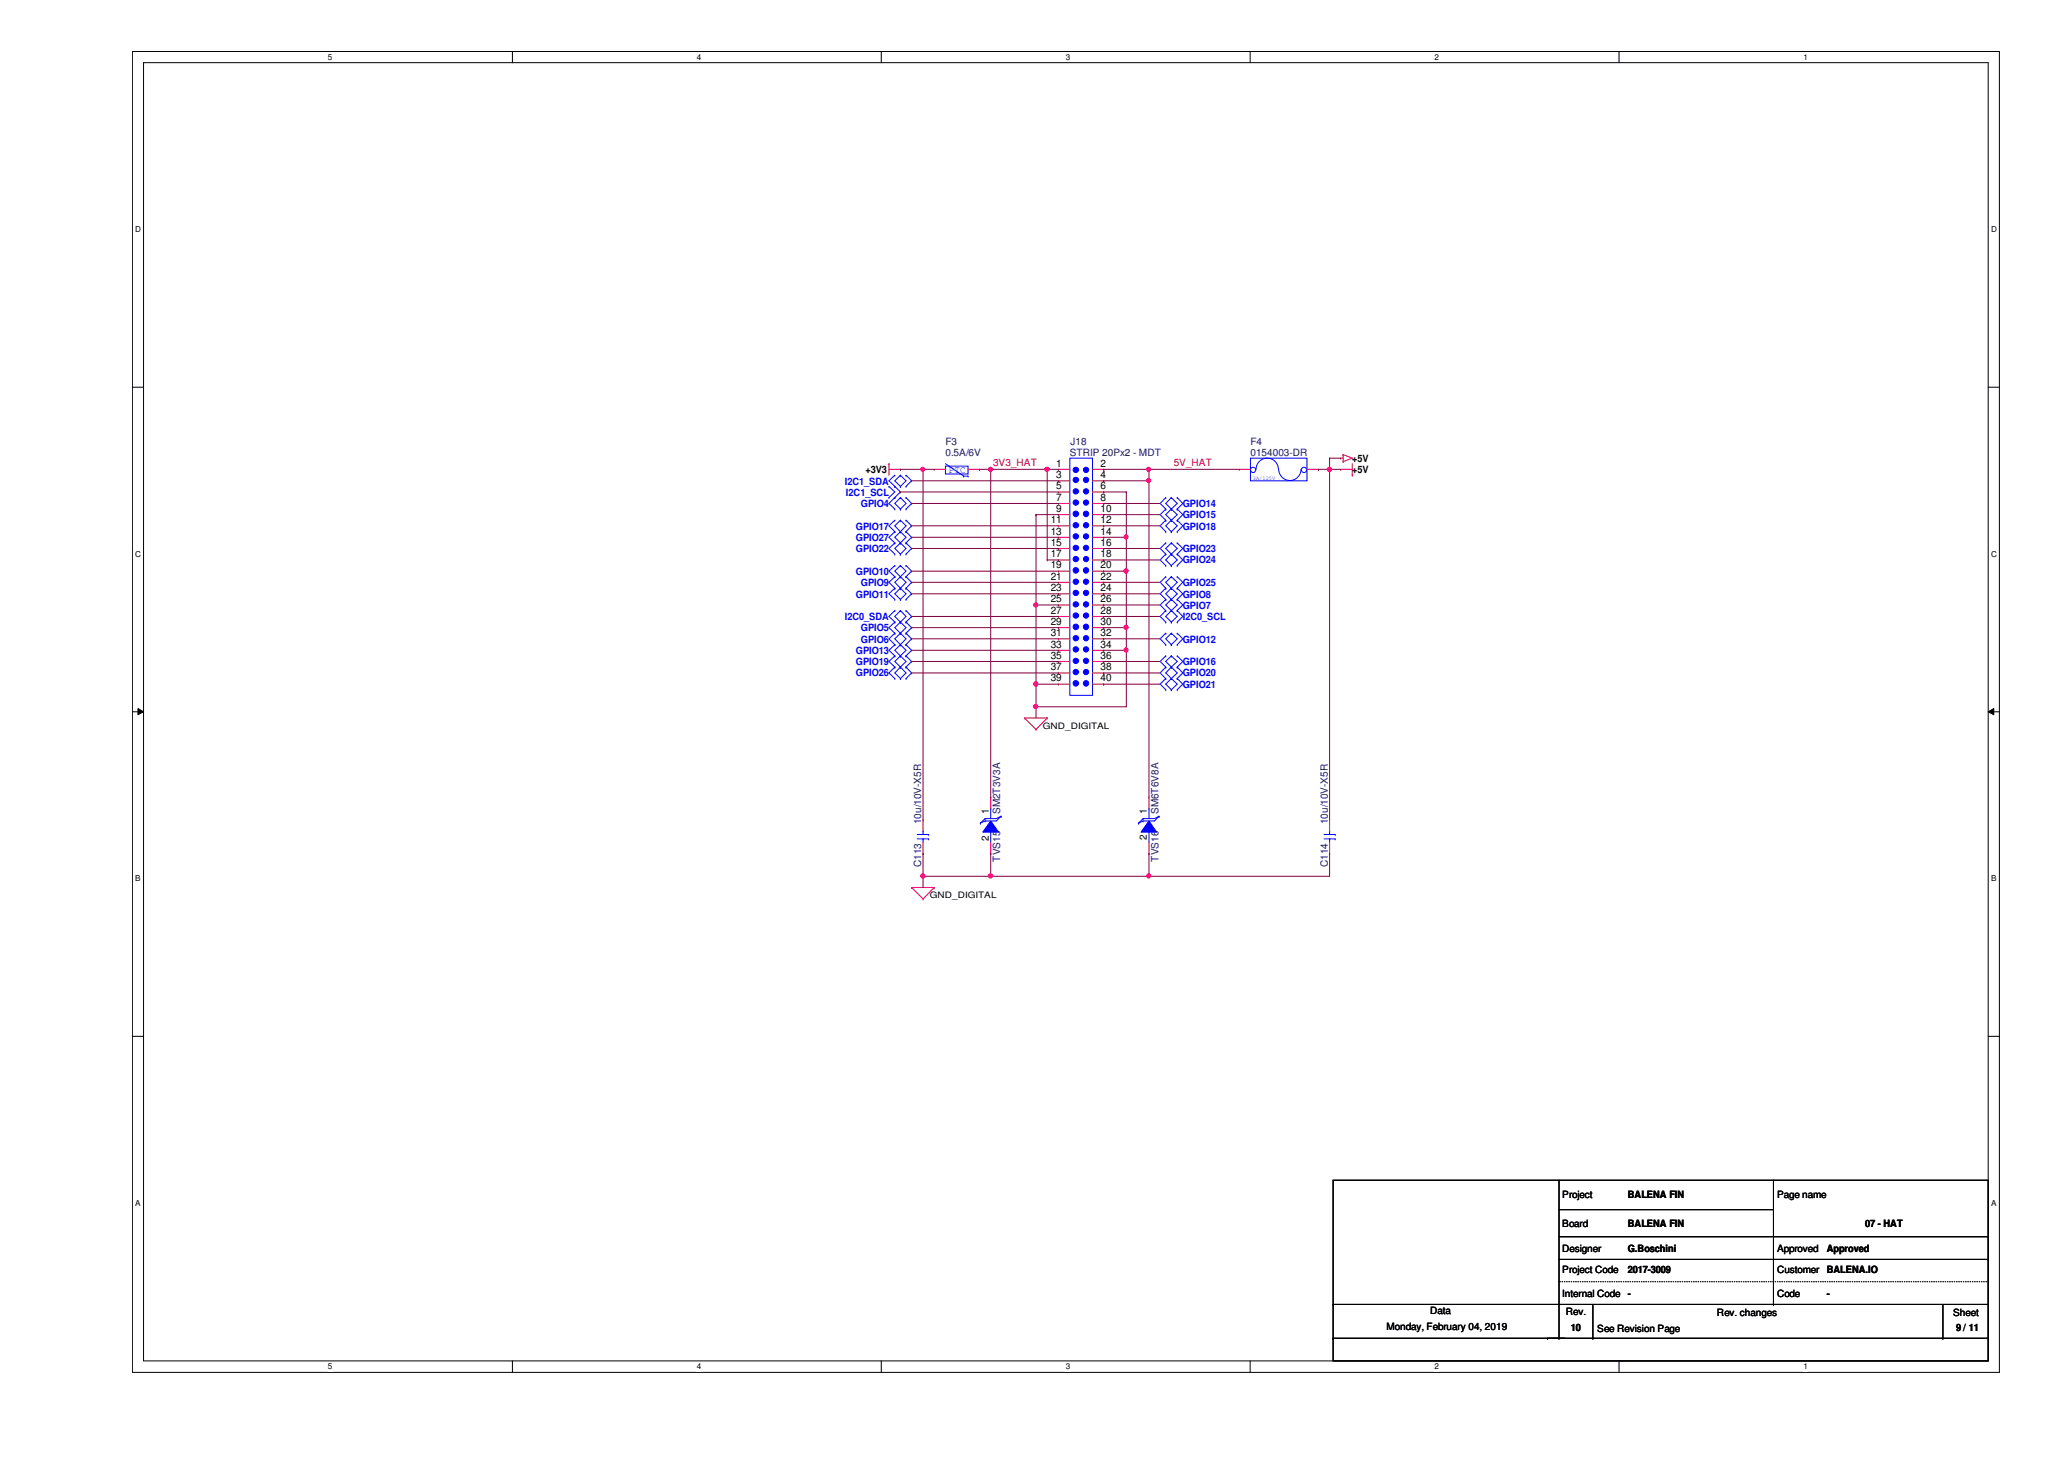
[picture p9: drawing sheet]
<svg xmlns="http://www.w3.org/2000/svg" width="297mm" height="210mm" viewBox="0 0 297 210" stroke-linecap="round" stroke-linejoin="round" font-family="sans-serif">
<path d="M19.1 7.4h268.6v190h-268.6zM20.7 9h265.4v186.8h-265.4z" fill="none" stroke="#000" stroke-width=".14"/>
<g fill="#fff">
<path d="M47.2 7.6h.6v1.3h-.6z"/>
<path d="M47.2 196h.6v1.3h-.6z"/>
</g>
<path d="M73.7 7.4v1.6M73.7 195.8v1.6" fill="none" stroke="#000" stroke-width=".14"/>
<g fill="#fff">
<path d="M100.3 7.6h.6v1.3h-.6z"/>
<path d="M100.3 196h.6v1.3h-.6z"/>
</g>
<path d="M126.8 7.4v1.6M126.8 195.8v1.6" fill="none" stroke="#000" stroke-width=".14"/>
<g fill="#fff">
<path d="M153.4 7.6h.6v1.3h-.6z"/>
<path d="M153.4 196h.6v1.3h-.6z"/>
</g>
<path d="M179.9 7.4v1.6M179.9 195.8v1.6" fill="none" stroke="#000" stroke-width=".14"/>
<g fill="#fff">
<path d="M206.5 7.6h.6v1.3h-.6z"/>
<path d="M206.5 196h.6v1.3h-.6z"/>
</g>
<path d="M233 7.4v1.6M233 195.8v1.6" fill="none" stroke="#000" stroke-width=".14"/>
<g fill="#fff">
<path d="M259.5 7.6h.6v1.3h-.6z"/>
<path d="M259.5 196h.6v1.3h-.6z"/>
<path d="M19.5 32.3h.8v1.4h-.8z"/>
<path d="M286.6 32.3h.8v1.4h-.8z"/>
<path d="M19.5 79h.8v1.3h-.8z"/>
<path d="M286.6 79h.8v1.3h-.8z"/>
</g>
<path d="M19.1 55.7h1.6M286.1 55.7h1.6" fill="none" stroke="#000" stroke-width=".14"/>
<g fill="#fff">
<path d="M19.5 125.7h.7v1.3h-.7z"/>
<path d="M286.6 125.7h.7v1.3h-.7z"/>
</g>
<path d="M19.1 102.4h1.6M19.9 101.9l.8 .5-.8 .4zM286.1 102.4l.8-.5v.9zM286.1 102.4h1.6" fill="none" stroke="#000" stroke-width=".14"/>
<path d="M19.9 101.9l.8 .5-.8 .4zM286.1 102.4l.8-.5v.9z" fill="#000"/>
<g fill="#fff">
<path d="M19.5 172.4h.7v1.3h-.7z"/>
<path d="M286.6 172.4h.7v1.3h-.7z"/>
</g>
<g fill="none" stroke="#000" stroke-width=".14">
<path d="M19.1 149.1h1.6M286.1 149.1h1.6M191.9 169.8h94.2v26h-94.2zM224.4 177.9h61.7M224.4 169.8v22.7M224.4 174h30.8M255.2 174.7h.1M255.2 174h.1M255.2 169.8v17.9M286.1 177.9h.1M191.9 192.5h.1M191.9 187.7h.1"/>
<path d="M191.9 192.5h94.2M191.9 187.7h94.2M222.7 192.5h.1M224.4 192.5h.1M224.4 181.2h61.7M229.2 192.5h.1M229.2 187.7v4.8M255.2 187.7h.1M279.6 192.5h.1M279.6 187.7v4.8M286.1 181.2h.1"/>
</g>
<g fill="none" stroke="#f00" stroke-width=".14">
<path d="M127.9 66.7h.1M127.9 67.5h1.7M127.9 66.7v1.7M129.6 67.5h.1M178.4 67.5h.1M178.4 67.5h1.6M188.1 67.5h1.6M189.7 67.5h.1M193 67.5h.1M193 65.9h.1M193 67.5h1.6M193 65.9h.3"/>
<path d="M193.3 65.4h.1M193.3 66.4h.1M193.3 65.4v1M193.3 65.4l1.3 .5M194.6 68.4h.1M194.6 65.9h.1M194.6 66.7v1.7M194.6 65.9l-1.3 .5M147.4 103.3h.1M147.4 103.3h3.3M147.4 103.3l1.7 1.6M149.1 104.9h.1"/>
<path d="M150.7 103.3h.1M150.7 103.3l-1.6 1.6M131.2 127.7h.1M131.2 127.7h3.3M131.2 127.7l1.6 1.6M132.8 129.3h.1M134.5 127.7h.1M134.5 127.7l-1.7 1.6"/>
</g>
<g fill="none" stroke="#00f" stroke-width=".14">
<path d="M127.9 70h.1M127.9 71.6h.1M127.9 70l.9 .8-.9 .8M128.8 68.4h.1M128.8 70h.1M128.8 71.6h.1M128.8 76.5h.1M128.8 78.1h.1M128.8 73.2h.1M128.8 74.8h.1M128.8 79.7h.1M128.8 70l.8 .8-1.7 1.6 .9 .8"/>
<path d="M128.8 68.4l-.9 .8 .9 .8M128.8 76.5l-.9 .8 .9 .8M128.8 74.8l-.9 .8 .9 .9M128.8 78.1l-.9 .8 .9 .8M129.6 68.4h.1M129.6 70h.1M129.6 76.5h.1M129.6 78.1h.1M129.6 71.6h.1M129.6 73.2h.1M129.6 74.8h.1M129.6 79.7h.1"/>
<path d="M129.6 68.4l.8 .8-.8 .8M129.6 68.4l-.8 .8 .8 .8M129.6 76.5l.8 .8-1.6 1.6 .8 .8M129.6 76.5l-.8 .8 1.6 1.6-.8 .8M129.6 71.6l.8 .8-.8 .8M129.6 71.6l-.8 .8 .8 .8M129.6 74.8l.8 .8-.8 .9M129.6 74.8l-.8 .8 .8 .9M130.4 70h.1M130.4 68.4h.1M130.4 78.1h.1M130.4 76.5h.1"/>
<path d="M130.4 73.2h.1M130.4 71.6h.1M130.4 74.8h.1M130.4 79.7h.1M130.4 68.4l.8 .8-.8 .8M130.4 76.5l.8 .8-.8 .8M130.4 71.6l.8 .8-.8 .8M130.4 74.8l.8 .8-.8 .9M130.4 78.1l.8 .8-.8 .8M167.8 73.2h.1M167.8 71.6h.1M167.8 74.8h.1"/>
<path d="M167.8 76.5h.1M167.8 78.1h.1M167.8 79.7h.1M167.8 71.6l-.8 .8 .8 .8M167.8 74.8l-.8 .8 .8 .9M167.8 73.2l-.8 .8 .8 .8M167.8 78.1l-.8 .8 .8 .8M167.8 79.7l-.8 .9 .8 .8M168.6 71.6h.1M168.6 73.2h.1M168.6 74.8h.1M168.6 76.5h.1"/>
<path d="M168.6 79.7h.1M168.6 78.1h.1M168.6 71.6l-.8 .8 .8 .8M168.6 71.6l.8 .8-.8 .8M168.6 73.2l-.8 .8 .8 .8M168.6 73.2l.8 .8-.8 .8M168.6 74.8l-.8 .8 .8 .9M168.6 74.8l.8 .8-.8 .9M168.6 78.1l-.8 .8 1.6 1.7-.8 .8M168.6 78.1l.8 .8-.8 .8M168.6 79.7l-.8 .9 .8 .8M169.4 71.6h.1"/>
<path d="M169.4 73.2h.1M169.4 74.8h.1M169.4 76.5h.1M169.4 79.7h.1M169.4 78.1h.1M169.4 71.6l.8 .8-.8 .8M169.4 73.2l.8 .8-.8 .8M169.4 74.8l.8 .8-.8 .9M169.4 78.1l.8 .8-.8 .8M169.4 79.7l.8 .9-.8 .8M180 65.9h8.1v3.3h-8.1zM180.8 67.5a1.61 1.61 0 0 1 1.6-1.6 1.61 1.61 0 0 1 1.6 1.6"/>
<path d="M184 67.5a1.61 1.61 0 0 0 1.6 1.6 1.61 1.61 0 0 0 1.6-1.6M128.8 84.6h.1M128.8 86.2h.1M128.8 87.8h.1M128.8 89.5h.1M128.8 91.1h.1M128.8 92.8h.1M128.8 83h.1M128.8 81.4h.1M128.8 94.4h.1M128.8 96h.1M128.8 97.6h.1"/>
<path d="M128.8 84.6l-.9 .8 .9 .8M128.8 87.8l-.9 .9 .9 .8M128.8 89.5l-.9 .8 .9 .8M128.8 91.1l-.9 .8 .9 .9M128.8 81.4l-.9 .8 .9 .8M128.8 83l-.9 .8 .9 .8M128.8 96l-.9 .8 .9 .8M128.8 92.8l-.9 .8 .9 .8M128.8 94.4l-.9 .8 .9 .8M129.6 84.6h.1M129.6 86.2h.1M129.6 87.8h.1"/>
<path d="M129.6 89.5h.1M129.6 91.1h.1M129.6 92.8h.1M129.6 83h.1M129.6 81.4h.1M129.6 94.4h.1M129.6 96h.1M129.6 97.6h.1M129.6 84.6l.8 .8-.8 .8M129.6 84.6l-.8 .8 .8 .8M129.6 87.8l.8 .9-1.6 1.6 1.6 1.6-.8 .9M129.6 87.8l-.8 .9 1.6 1.6-1.6 1.6 .8 .9"/>
<path d="M129.6 81.4l.8 .8-1.6 1.6 .8 .8M129.6 81.4l-.8 .8 1.6 1.6-.8 .8M129.6 92.8l.8 .8-1.6 1.6 .8 .8M129.6 92.8l-.8 .8 1.6 1.6-.8 .8M129.6 96l.8 .8-.8 .8M129.6 96l-.8 .8 .8 .8M130.4 86.2h.1M130.4 84.6h.1M130.4 89.5h.1M130.4 87.8h.1M130.4 91.1h.1M130.4 92.8h.1"/>
<path d="M130.4 81.4h.1M130.4 83h.1M130.4 94.4h.1M130.4 96h.1M130.4 97.6h.1M130.4 84.6l.8 .8-.8 .8M130.4 87.8l.8 .9-.8 .8M130.4 89.5l.8 .8-.8 .8M130.4 91.1l.8 .8-.8 .9M130.4 94.4l.8 .8-.8 .8M130.4 81.4l.8 .8-.8 .8M130.4 83l.8 .8-.8 .8"/>
<path d="M130.4 92.8l.8 .8-.8 .8M130.4 96l.8 .8-.8 .8M167.8 89.5h.1M167.8 87.8h.1M167.8 86.2h.1M167.8 84.6h.1M167.8 81.4h.1M167.8 83h.1M167.8 91.1h.1M167.8 92.8h.1M167.8 94.4h.1M167.8 96h.1"/>
<path d="M167.8 97.6h.1M167.8 99.2h.1M167.8 87.8l-.8 .9 .8 .8M167.8 86.2l-.8 .8 .8 .8M167.8 84.6l-.8 .8 .8 .8M167.8 83l-.8 .8 .8 .8M167.8 91.1l-.8 .8 .8 .9M167.8 94.4l-.8 .8 .8 .8M167.8 97.6l-.8 .8 .8 .8M167.8 96l-.8 .8 .8 .8M168.6 87.8h.1M168.6 89.5h.1"/>
<path d="M168.6 86.2h.1M168.6 84.6h.1M168.6 81.4h.1M168.6 83h.1M168.6 92.8h.1M168.6 91.1h.1M168.6 96h.1M168.6 94.4h.1M168.6 97.6h.1M168.6 99.2h.1M168.6 87.8l-.8 .9 .8 .8M168.6 86.2l-.8 .8 1.6 1.7-.8 .8"/>
<path d="M168.6 86.2l.8 .8-.8 .8M168.6 83l.8 .8-1.6 1.6 .8 .8M168.6 84.6l.8 .8-.8 .8M168.6 83l-.8 .8 .8 .8M168.6 91.1l-.8 .8 .8 .9M168.6 91.1l.8 .8-.8 .9M168.6 94.4l-.8 .8 1.6 1.6-.8 .8M168.6 94.4l.8 .8-.8 .8M168.6 96l-.8 .8 .8 .8M168.6 97.6l-.8 .8 .8 .8M168.6 97.6l.8 .8-.8 .8M169.4 87.8h.1"/>
<path d="M169.4 89.5h.1M169.4 86.2h.1M169.4 84.6h.1M169.4 81.4h.1M169.4 83h.1M169.4 92.8h.1M169.4 91.1h.1M169.4 96h.1M169.4 94.4h.1M169.4 97.6h.1M169.4 99.2h.1M169.4 87.8l.8 .9-.8 .8"/>
<path d="M169.4 86.2l.8 .8-.8 .8M169.4 84.6l.8 .8-.8 .8M169.4 83l.8 .8-.8 .8M169.4 91.1l.8 .8-.8 .9M169.4 97.6l.8 .8-.8 .8M169.4 94.4l.8 .8-.8 .8M169.4 96l.8 .8-.8 .8M164.5 118.1h.1M164.5 118.1h1.7"/>
<circle cx="180.3" cy="67.6" r=".38"/>
<circle cx="187.7" cy="67.6" r=".38"/>
</g>
<path d="M224.4 184.4h61.7M286.1 184.4h.1" fill="none" stroke="#000" stroke-width=".14" stroke-dasharray="0 .3"/>
<path d="M165.4 118.1l1.1 1.6h-2.3z" fill-rule="evenodd" fill="#00f"/>
<g fill="none" stroke="#00f" stroke-width=".14">
<path d="M132.8 119.5h.1M132.8 119.5v.6M141.8 118.1h.1M141.8 118.1h1.6M163.9 118.4h.1M164.5 117.8h.1M164.5 117.8l-.6 .6M164.5 118.1l-.6 .3M165.4 118.1l1.1 1.6h-2.3zM165.4 116.3h.1M165.4 119.5h.1M165.4 116.3v1.5"/>
<path d="M165.4 119.5v1.7M166.8 117.4h.1M166.8 117.4l-.6 .4h-1.7M166.8 117.4l-.6 .7M191.3 119.5h.1M191.3 119.5v.6M132 120.7h1.6M132 120.1h1.6M132.8 120.7h.1M132.8 120.7v.5M133.6 120.7h.1M133.6 120.1h.1"/>
<path d="M190.5 120.7h1.7M190.5 120.1h1.7M191.3 120.7h.1M191.3 120.7v.5M192.2 120.7h.1M192.2 120.1h.1"/>
</g>
<path d="M132.8 117.9h.1M132.8 117.9v1.6M165.4 114.7h.1M165.4 114.7v1.6M191.3 117.9h.1M191.3 117.9v1.6M132.8 122.8h.1M132.8 121.2v1.6M165.4 122.8h.1M165.4 121.2v1.6M191.3 122.8h.1M191.3 121.2v1.6" fill="none" stroke="#f00" stroke-width=".14"/>
<path d="M142.6 118.1l1.1 1.6h-2.3z" fill-rule="evenodd" fill="#00f"/>
<path d="M141.1 118.4h.1M141.8 117.8h.1M141.8 117.8l-.7 .6M141.8 118.1l-.7 .3M142.6 118.1l1.1 1.6h-2.3zM142.6 116.3h.1M142.6 119.5h.1M142.6 116.3v1.5M142.6 119.5v1.7M144.1 117.4h.1M144.1 117.4l-.7 .4h-1.6M144.1 117.4l-.7 .7" fill="none" stroke="#00f" stroke-width=".14"/>
<path d="M142.6 114.7h.1M142.6 114.7v1.6M142.6 122.8h.1M142.6 121.2v1.6" fill="none" stroke="#f00" stroke-width=".14"/>
<circle cx="156.3" cy="67.6" r=".38" fill="#00f"/>
<g fill="none" stroke="#00f" stroke-width=".14">
<path d="M154 65.9h3.2v34.1h-3.2z"/>
<circle cx="156.3" cy="67.6" r=".38"/>
</g>
<circle cx="156.3" cy="70.7" r=".38" fill="#00f"/>
<circle cx="156.3" cy="70.7" r=".38" fill="none" stroke="#00f" stroke-width=".14"/>
<circle cx="156.3" cy="69" r=".38" fill="#00f"/>
<circle cx="156.3" cy="69" r=".38" fill="none" stroke="#00f" stroke-width=".14"/>
<circle cx="154.8" cy="69" r=".39" fill="#00f"/>
<circle cx="154.8" cy="69" r=".39" fill="none" stroke="#00f" stroke-width=".14"/>
<circle cx="154.8" cy="70.7" r=".39" fill="#00f"/>
<circle cx="154.8" cy="70.7" r=".39" fill="none" stroke="#00f" stroke-width=".14"/>
<circle cx="154.8" cy="67.6" r=".39" fill="#00f"/>
<circle cx="154.8" cy="67.6" r=".39" fill="none" stroke="#00f" stroke-width=".14"/>
<circle cx="156.3" cy="72.3" r=".38" fill="#00f"/>
<circle cx="156.3" cy="72.3" r=".38" fill="none" stroke="#00f" stroke-width=".14"/>
<circle cx="154.8" cy="72.3" r=".39" fill="#00f"/>
<circle cx="154.8" cy="72.3" r=".39" fill="none" stroke="#00f" stroke-width=".14"/>
<circle cx="156.3" cy="73.9" r=".39" fill="#00f"/>
<circle cx="156.3" cy="73.9" r=".39" fill="none" stroke="#00f" stroke-width=".14"/>
<circle cx="154.8" cy="73.9" r=".4" fill="#00f"/>
<circle cx="154.8" cy="73.9" r=".4" fill="none" stroke="#00f" stroke-width=".14"/>
<circle cx="156.3" cy="75.6" r=".38" fill="#00f"/>
<circle cx="156.3" cy="75.6" r=".38" fill="none" stroke="#00f" stroke-width=".14"/>
<circle cx="154.8" cy="75.6" r=".39" fill="#00f"/>
<circle cx="154.8" cy="75.6" r=".39" fill="none" stroke="#00f" stroke-width=".14"/>
<circle cx="156.3" cy="77.2" r=".38" fill="#00f"/>
<circle cx="156.3" cy="77.2" r=".38" fill="none" stroke="#00f" stroke-width=".14"/>
<circle cx="154.8" cy="77.2" r=".39" fill="#00f"/>
<circle cx="154.8" cy="77.2" r=".39" fill="none" stroke="#00f" stroke-width=".14"/>
<circle cx="156.3" cy="78.8" r=".38" fill="#00f"/>
<circle cx="156.3" cy="78.8" r=".38" fill="none" stroke="#00f" stroke-width=".14"/>
<circle cx="154.8" cy="78.8" r=".39" fill="#00f"/>
<circle cx="154.8" cy="78.8" r=".39" fill="none" stroke="#00f" stroke-width=".14"/>
<circle cx="156.3" cy="80.4" r=".38" fill="#00f"/>
<circle cx="156.3" cy="80.4" r=".38" fill="none" stroke="#00f" stroke-width=".14"/>
<circle cx="154.8" cy="80.4" r=".39" fill="#00f"/>
<circle cx="154.8" cy="80.4" r=".39" fill="none" stroke="#00f" stroke-width=".14"/>
<circle cx="156.3" cy="82.1" r=".39" fill="#00f"/>
<circle cx="156.3" cy="82.1" r=".39" fill="none" stroke="#00f" stroke-width=".14"/>
<circle cx="154.8" cy="82.1" r=".4" fill="#00f"/>
<circle cx="154.8" cy="82.1" r=".4" fill="none" stroke="#00f" stroke-width=".14"/>
<circle cx="156.3" cy="83.7" r=".38" fill="#00f"/>
<circle cx="156.3" cy="83.7" r=".38" fill="none" stroke="#00f" stroke-width=".14"/>
<circle cx="154.8" cy="83.7" r=".39" fill="#00f"/>
<circle cx="154.8" cy="83.7" r=".39" fill="none" stroke="#00f" stroke-width=".14"/>
<circle cx="156.3" cy="85.3" r=".38" fill="#00f"/>
<circle cx="156.3" cy="85.3" r=".38" fill="none" stroke="#00f" stroke-width=".14"/>
<circle cx="154.8" cy="85.3" r=".39" fill="#00f"/>
<circle cx="154.8" cy="85.3" r=".39" fill="none" stroke="#00f" stroke-width=".14"/>
<circle cx="156.3" cy="86.9" r=".38" fill="#00f"/>
<circle cx="156.3" cy="86.9" r=".38" fill="none" stroke="#00f" stroke-width=".14"/>
<circle cx="154.8" cy="86.9" r=".39" fill="#00f"/>
<circle cx="154.8" cy="86.9" r=".39" fill="none" stroke="#00f" stroke-width=".14"/>
<circle cx="156.3" cy="88.6" r=".38" fill="#00f"/>
<circle cx="156.3" cy="88.6" r=".38" fill="none" stroke="#00f" stroke-width=".14"/>
<circle cx="154.8" cy="88.6" r=".39" fill="#00f"/>
<circle cx="154.8" cy="88.6" r=".39" fill="none" stroke="#00f" stroke-width=".14"/>
<circle cx="156.3" cy="90.2" r=".39" fill="#00f"/>
<circle cx="156.3" cy="90.2" r=".39" fill="none" stroke="#00f" stroke-width=".14"/>
<circle cx="154.8" cy="90.2" r=".4" fill="#00f"/>
<circle cx="154.8" cy="90.2" r=".4" fill="none" stroke="#00f" stroke-width=".14"/>
<circle cx="156.3" cy="91.8" r=".38" fill="#00f"/>
<circle cx="156.3" cy="91.8" r=".38" fill="none" stroke="#00f" stroke-width=".14"/>
<circle cx="154.8" cy="91.8" r=".39" fill="#00f"/>
<circle cx="154.8" cy="91.8" r=".39" fill="none" stroke="#00f" stroke-width=".14"/>
<circle cx="156.3" cy="93.4" r=".38" fill="#00f"/>
<circle cx="156.3" cy="93.4" r=".38" fill="none" stroke="#00f" stroke-width=".14"/>
<circle cx="154.8" cy="93.4" r=".39" fill="#00f"/>
<circle cx="154.8" cy="93.4" r=".39" fill="none" stroke="#00f" stroke-width=".14"/>
<circle cx="156.3" cy="95.1" r=".38" fill="#00f"/>
<circle cx="156.3" cy="95.1" r=".38" fill="none" stroke="#00f" stroke-width=".14"/>
<circle cx="154.8" cy="95.1" r=".39" fill="#00f"/>
<circle cx="154.8" cy="95.1" r=".39" fill="none" stroke="#00f" stroke-width=".14"/>
<circle cx="156.3" cy="96.7" r=".38" fill="#00f"/>
<circle cx="156.3" cy="96.7" r=".38" fill="none" stroke="#00f" stroke-width=".14"/>
<circle cx="154.8" cy="96.7" r=".39" fill="#00f"/>
<circle cx="154.8" cy="96.7" r=".39" fill="none" stroke="#00f" stroke-width=".14"/>
<circle cx="156.3" cy="98.3" r=".39" fill="#00f"/>
<circle cx="156.3" cy="98.3" r=".39" fill="none" stroke="#00f" stroke-width=".14"/>
<circle cx="154.8" cy="98.3" r=".4" fill="#00f"/>
<g fill="none" stroke="#00f" stroke-width=".14">
<path d="M136.1 67.1h3.2v1.1h-3.2zM136.1 66.7l2.6 1.8M138.7 68.5h.1M138.7 68.5h.6M139.3 68.5h.1"/>
<circle cx="154.8" cy="98.3" r=".4"/>
</g>
<g fill="none" stroke="#f00" stroke-width=".14">
<path d="M134.5 67.5h.1M134.5 67.5h1.6M139.3 67.5h1.7M141 67.5h.1M152.3 67.5h.1M152.3 69.2h.1M152.3 70.8h.1M152.3 72.4h.1M152.3 74h.1M152.3 75.6h.1M152.3 77.3h.1M152.3 78.9h.1"/>
<path d="M152.3 67.5h1.7M152.3 69.2h1.7M152.3 70.8h1.7M152.3 72.4h1.7M152.3 74h1.7M152.3 75.6h1.7M152.3 77.3h1.7M152.3 78.9h1.7M157.2 67.5h1.6M157.2 69.2h1.6M157.2 70.8h1.6M157.2 72.4h1.6"/>
<path d="M157.2 74h1.6M157.2 75.6h1.6M157.2 77.3h1.6M157.2 78.9h1.6M158.8 70.8h.1M158.8 69.2h.1M158.8 67.5h.1M158.8 72.4h.1M158.8 74h.1M158.8 75.6h.1M158.8 77.3h.1M158.8 78.9h.1"/>
<path d="M152.3 80.6h.1M152.3 82.2h.1M152.3 83.8h.1M152.3 85.4h.1M152.3 87h.1M152.3 88.7h.1M152.3 90.3h.1M152.3 91.9h.1M152.3 93.6h.1M152.3 95.2h.1M152.3 96.8h.1M152.3 98.4h.1"/>
<path d="M152.3 80.6h1.7M152.3 82.2h1.7M152.3 83.8h1.7M152.3 85.4h1.7M152.3 87h1.7M152.3 88.7h1.7M152.3 90.3h1.7M152.3 91.9h1.7M152.3 93.6h1.7M152.3 95.2h1.7M152.3 96.8h1.7M152.3 98.4h1.7"/>
<path d="M157.2 80.6h1.6M157.2 82.2h1.6M157.2 83.8h1.6M157.2 85.4h1.6M157.2 87h1.6M157.2 88.7h1.6M157.2 90.3h1.6M157.2 91.9h1.6M157.2 93.6h1.6M157.2 95.2h1.6M157.2 96.8h1.6M157.2 98.4h1.6"/>
<path d="M158.8 80.6h.1M158.8 82.2h.1M158.8 83.8h.1M158.8 85.4h.1M158.8 87h.1M158.8 88.7h.1M158.8 90.3h.1M158.8 91.9h.1M158.8 93.6h.1M158.8 95.2h.1M158.8 96.8h.1M158.8 98.4h.1"/>
</g>
<path d="M149.1 74h.1M149.1 74h3.2M149.1 74v13M150.7 67.5h.1M150.7 67.5h1.6M150.7 80.6h.1M150.7 80.6h1.6" fill="none" stroke="#800040" stroke-width=".14"/>
<circle cx="149.1" cy="87" r=".3" fill="#f0f"/>
<circle cx="149.1" cy="87" r=".3" fill="none" stroke="#f0f" stroke-width=".14"/>
<path d="M149.1 87h.1M149.1 87h3.2M149.1 87v11.4" fill="none" stroke="#800040" stroke-width=".14"/>
<circle cx="149" cy="98.4" r=".31" fill="#f0f"/>
<circle cx="149" cy="98.4" r=".31" fill="none" stroke="#f0f" stroke-width=".14"/>
<path d="M149.1 98.4h.1M149.1 98.4h3.2M149.1 98.4v3.3M158.8 93.6h.1M158.8 93.6h3.3M149.1 101.7h.1M149.1 101.7h13" fill="none" stroke="#800040" stroke-width=".14"/>
<circle cx="149.1" cy="101.6" r=".3" fill="#f0f"/>
<circle cx="149.1" cy="101.6" r=".3" fill="none" stroke="#f0f" stroke-width=".14"/>
<path d="M158.8 90.3h.1M158.8 90.3h3.3M162.1 93.6h.1M162.1 90.3h.1M162.1 90.3v11.4M149.1 101.7h.1M149.1 101.7v1.6" fill="none" stroke="#800040" stroke-width=".14"/>
<circle cx="162.1" cy="93.5" r=".3" fill="#f0f"/>
<circle cx="162.1" cy="93.5" r=".3" fill="none" stroke="#f0f" stroke-width=".14"/>
<circle cx="162" cy="90.3" r=".31" fill="#f0f"/>
<circle cx="162" cy="90.3" r=".31" fill="none" stroke="#f0f" stroke-width=".14"/>
<path d="M158.8 77.3h.1M158.8 77.3h3.3M162.1 77.3h.1M162.1 77.3v13M158.8 82.2h.1M158.8 82.2h3.3M162.1 82.2h.1" fill="none" stroke="#800040" stroke-width=".14"/>
<circle cx="162" cy="82.1" r=".31" fill="#f0f"/>
<circle cx="162" cy="82.1" r=".31" fill="none" stroke="#f0f" stroke-width=".14"/>
<circle cx="162.1" cy="77.3" r=".3" fill="#f0f"/>
<circle cx="162.1" cy="77.3" r=".3" fill="none" stroke="#f0f" stroke-width=".14"/>
<path d="M158.8 70.8h.1M158.8 69.2h.1M158.8 70.8h3.3M158.8 69.2h6.6M162.1 70.8h.1M162.1 70.8v6.5M165.4 67.5h.1M165.4 67.5h13" fill="none" stroke="#800040" stroke-width=".14"/>
<circle cx="165.3" cy="67.5" r=".3" fill="#f0f"/>
<circle cx="165.3" cy="67.5" r=".3" fill="none" stroke="#f0f" stroke-width=".14"/>
<g fill="none" stroke="#800040" stroke-width=".14">
<path d="M129.6 70.8h.1M129.6 70.8h22.7M131.2 69.2h.1M131.2 72.4h.1M131.2 69.2h21.1M131.2 72.4h21.1M150.7 67.5h.1M150.7 67.5v13.1M158.8 72.4h.1M158.8 74h.1M158.8 75.6h.1M158.8 78.9h.1"/>
<path d="M158.8 72.4h8.2M158.8 74h8.2M158.8 75.6h8.2M158.8 78.9h8.2M131.2 95.2h.1M131.2 83.8h.1M131.2 85.4h.1M131.2 82.2h.1M131.2 90.3h.1M131.2 88.7h.1M131.2 91.9h.1M131.2 96.8h.1"/>
<path d="M131.2 93.6h.1M131.2 95.2h21.1M131.2 83.8h21.1M131.2 85.4h21.1M131.2 88.7h21.1M131.2 91.9h21.1M131.2 96.8h21.1M131.2 82.2h21.1M131.2 90.3h21.1M131.2 93.6h21.1M158.8 80.6h.1M158.8 83.8h.1"/>
<path d="M158.8 85.4h.1M158.8 87h.1M158.8 88.7h.1M158.8 91.9h.1M158.8 95.2h.1M158.8 96.8h.1M158.8 98.4h.1M158.8 95.2h8.2M158.8 80.6h8.2M158.8 83.8h8.2M158.8 85.4h8.2M158.8 87h8.2"/>
<path d="M158.8 88.7h8.2M158.8 91.9h8.2M158.8 96.8h8.2M158.8 98.4h8.2"/>
</g>
<circle cx="150.7" cy="67.5" r=".31" fill="#f0f"/>
<circle cx="150.7" cy="67.5" r=".31" fill="none" stroke="#f0f" stroke-width=".14"/>
<g fill="none" stroke="#800040" stroke-width=".14">
<path d="M129.6 67.5h.1M129.6 67.5h3.2M131.2 75.6h.1M131.2 77.3h.1M131.2 78.9h.1M131.2 75.6h21.1M131.2 77.3h21.1M131.2 78.9h21.1M141 67.5h.1M141 67.5h1.6M189.7 67.5h.1M189.7 67.5h3.3"/>
<path d="M191.3 67.5h.1M191.3 67.5v50.4M132.8 122.8h.1M132.8 122.8v3.3M191.3 122.8h.1M191.3 122.8v3.3"/>
</g>
<circle cx="191.3" cy="67.5" r=".31" fill="#f0f"/>
<circle cx="191.3" cy="67.5" r=".31" fill="none" stroke="#f0f" stroke-width=".14"/>
<path d="M158.8 67.5h.1M158.8 67.5h6.6M165.4 69.2h.1M165.4 69.2v45.5" fill="none" stroke="#800040" stroke-width=".14"/>
<circle cx="165.3" cy="69.1" r=".3" fill="#f0f"/>
<circle cx="165.3" cy="69.1" r=".3" fill="none" stroke="#f0f" stroke-width=".14"/>
<path d="M142.6 67.5h.1M142.6 67.5v47.2" fill="none" stroke="#800040" stroke-width=".14"/>
<circle cx="142.6" cy="67.5" r=".31" fill="#f0f"/>
<circle cx="142.6" cy="67.5" r=".31" fill="none" stroke="#f0f" stroke-width=".14"/>
<path d="M132.8 126.1h.1M132.8 126.1v1.6" fill="none" stroke="#800040" stroke-width=".14"/>
<circle cx="132.8" cy="126" r=".3" fill="#f0f"/>
<circle cx="132.8" cy="126" r=".3" fill="none" stroke="#f0f" stroke-width=".14"/>
<path d="M132.8 67.5h.1M132.8 67.5v50.4M132.8 126.1h.1M132.8 126.1h9.8M165.4 126.1h.1M165.4 126.1h25.9" fill="none" stroke="#800040" stroke-width=".14"/>
<circle cx="132.8" cy="67.5" r=".3" fill="#f0f"/>
<circle cx="132.8" cy="67.5" r=".3" fill="none" stroke="#f0f" stroke-width=".14"/>
<path d="M132.8 67.5h.1M132.8 67.5h1.7M142.6 122.8h.1M142.6 126.1h.1M142.6 122.8v3.3M142.6 126.1h22.8" fill="none" stroke="#800040" stroke-width=".14"/>
<circle cx="165.3" cy="126" r=".3" fill="#f0f"/>
<circle cx="165.3" cy="126" r=".3" fill="none" stroke="#f0f" stroke-width=".14"/>
<circle cx="142.6" cy="126" r=".31" fill="#f0f"/>
<circle cx="142.6" cy="126" r=".31" fill="none" stroke="#f0f" stroke-width=".14"/>
<path d="M142.6 67.5h.1M142.6 67.5h8.1M165.4 67.5h.1M165.4 67.5v1.7M191.3 65.9h.1M191.3 65.9h1.7M191.3 65.9v1.6M165.4 122.8h.1M165.4 122.8v3.3" fill="none" stroke="#800040" stroke-width=".14"/>
<circle cx="149.1" cy="87" r=".3" fill="#f0f"/>
<circle cx="149.1" cy="87" r=".3" fill="none" stroke="#f0f" stroke-width=".14"/>
<circle cx="149" cy="98.4" r=".31" fill="#f0f"/>
<circle cx="149" cy="98.4" r=".31" fill="none" stroke="#f0f" stroke-width=".14"/>
<circle cx="149.1" cy="101.6" r=".3" fill="#f0f"/>
<circle cx="149.1" cy="101.6" r=".3" fill="none" stroke="#f0f" stroke-width=".14"/>
<circle cx="162.1" cy="93.5" r=".3" fill="#f0f"/>
<circle cx="162.1" cy="93.5" r=".3" fill="none" stroke="#f0f" stroke-width=".14"/>
<circle cx="162" cy="90.3" r=".31" fill="#f0f"/>
<circle cx="162" cy="90.3" r=".31" fill="none" stroke="#f0f" stroke-width=".14"/>
<circle cx="162" cy="82.1" r=".31" fill="#f0f"/>
<circle cx="162" cy="82.1" r=".31" fill="none" stroke="#f0f" stroke-width=".14"/>
<circle cx="162.1" cy="77.3" r=".3" fill="#f0f"/>
<circle cx="162.1" cy="77.3" r=".3" fill="none" stroke="#f0f" stroke-width=".14"/>
<circle cx="165.3" cy="67.5" r=".3" fill="#f0f"/>
<circle cx="165.3" cy="67.5" r=".3" fill="none" stroke="#f0f" stroke-width=".14"/>
<circle cx="150.7" cy="67.5" r=".31" fill="#f0f"/>
<circle cx="150.7" cy="67.5" r=".31" fill="none" stroke="#f0f" stroke-width=".14"/>
<circle cx="191.3" cy="67.5" r=".31" fill="#f0f"/>
<circle cx="191.3" cy="67.5" r=".31" fill="none" stroke="#f0f" stroke-width=".14"/>
<circle cx="165.3" cy="69.1" r=".3" fill="#f0f"/>
<circle cx="165.3" cy="69.1" r=".3" fill="none" stroke="#f0f" stroke-width=".14"/>
<circle cx="142.6" cy="67.5" r=".31" fill="#f0f"/>
<circle cx="142.6" cy="67.5" r=".31" fill="none" stroke="#f0f" stroke-width=".14"/>
<circle cx="132.8" cy="126" r=".3" fill="#f0f"/>
<circle cx="132.8" cy="126" r=".3" fill="none" stroke="#f0f" stroke-width=".14"/>
<circle cx="132.8" cy="67.5" r=".3" fill="#f0f"/>
<circle cx="132.8" cy="67.5" r=".3" fill="none" stroke="#f0f" stroke-width=".14"/>
<circle cx="165.3" cy="126" r=".3" fill="#f0f"/>
<circle cx="165.3" cy="126" r=".3" fill="none" stroke="#f0f" stroke-width=".14"/>
<circle cx="142.6" cy="126" r=".31" fill="#f0f"/>
<circle cx="142.6" cy="126" r=".31" fill="none" stroke="#f0f" stroke-width=".14"/>
<g font-size="1.5">
<text x="152" y="67.1">1</text>
<text x="152" y="68.8">3</text>
<text x="152" y="70.4">5</text>
<text x="158.4" y="70.4">6</text>
<text x="158.4" y="68.8">4</text>
<text x="158.4" y="67.1">2</text>
<text x="151.2" y="75.3">11</text>
<text x="151.2" y="76.9">13</text>
<text x="152" y="72.1">7</text>
<text x="152" y="73.7">9</text>
<text x="158.4" y="72.1">8</text>
<text x="158.4" y="73.7">10</text>
<text x="158.4" y="75.3">12</text>
<text x="158.4" y="76.9">14</text>
<text x="151.2" y="78.5">15</text>
<text x="151.2" y="80.2">17</text>
<text x="151.2" y="81.8">19</text>
<text x="151.2" y="83.4">21</text>
<text x="158.4" y="78.5">16</text>
<text x="158.4" y="80.2">18</text>
<text x="158.4" y="81.8">20</text>
<text x="158.4" y="83.4">22</text>
<text x="151.2" y="85">23</text>
<text x="151.2" y="86.7">25</text>
<text x="151.2" y="88.3">27</text>
<text x="151.2" y="89.9">29</text>
<text x="158.4" y="85">24</text>
<text x="158.4" y="86.7">26</text>
<text x="158.4" y="88.3">28</text>
<text x="158.4" y="89.9">30</text>
<text x="151.2" y="91.5">31</text>
<text x="151.2" y="93.2">33</text>
<text x="151.2" y="94.8">35</text>
<text x="158.4" y="91.5">32</text>
<text x="158.4" y="93.2">34</text>
<text x="158.4" y="94.8">36</text>
<text x="151.2" y="96.4">37</text>
<text x="151.2" y="98">39</text>
<text x="158.4" y="96.4">38</text>
<text x="158.4" y="98">40</text>
</g>
<g font-size="1.4" fill="#000080">
<text x="136.1" y="64">F3</text>
<text x="136.1" y="65.7">0.5A/6V</text>
<text x="154" y="65.7">STRIP 20Px2 - MDT</text>
<text x="154.1" y="64">J18</text>
<text x="180" y="64">F4</text>
<text x="180" y="65.7">0154003-DR</text>
<text x="132.5" y="118.6" transform="rotate(-90 132.5 118.6)">10u/10V-X5R</text>
<text x="143.9" y="117.1" transform="rotate(-90 143.9 117.1)">SM2T3V3A</text>
<text x="166.7" y="117.1" transform="rotate(-90 166.7 117.1)">SM6T6V8A</text>
<text x="191.1" y="118.6" transform="rotate(-90 191.1 118.6)">10u/10V-X5R</text>
<text x="132.5" y="124.8" transform="rotate(-90 132.5 124.8)">C113</text>
<text x="143.9" y="124" transform="rotate(-90 143.9 124)">TVS15</text>
<text x="166.7" y="124" transform="rotate(-90 166.7 124)">TVS16</text>
<text x="191.1" y="124.8" transform="rotate(-90 191.1 124.8)">C114</text>
</g>
<g font-size="1.4" fill="#00f">
<text x="121.6" y="69.7">I2C1_SDA</text>
<text x="121.8" y="71.3">I2C1_SCL</text>
<text x="136.6" y="68.1">PTC</text>
<text x="123.2" y="77.9">GPIO27</text>
<text x="123.2" y="76.2">GPIO17</text>
<text x="123.9" y="72.9">GPIO4</text>
<text x="170.2" y="72.9">GPIO14</text>
<text x="170.2" y="74.6">GPIO15</text>
<text x="170.2" y="76.2">GPIO18</text>
<text x="123.2" y="79.5">GPIO22</text>
<text x="123.2" y="82.7">GPIO10</text>
<text x="170.2" y="79.5">GPIO23</text>
<text x="170.2" y="81.1">GPIO24</text>
<text x="121.6" y="89.2">I2C0_SDA</text>
<text x="123.2" y="86">GPIO11</text>
<text x="123.9" y="84.3">GPIO9</text>
<text x="170.2" y="89.2">I2C0_SCL</text>
<text x="170.2" y="87.6">GPIO7</text>
<text x="170.2" y="86">GPIO8</text>
<text x="170.2" y="84.3">GPIO25</text>
<text x="123.2" y="94.1">GPIO13</text>
<text x="123.2" y="95.7">GPIO19</text>
<text x="123.9" y="90.8">GPIO5</text>
<text x="123.9" y="92.5">GPIO6</text>
<text x="170.2" y="92.5">GPIO12</text>
<text x="170.2" y="95.7">GPIO16</text>
<text x="123.2" y="97.3">GPIO26</text>
<text x="170.2" y="97.3">GPIO20</text>
<text x="170.2" y="99">GPIO21</text>
</g>
<g font-size="1.4">
<text x="124.5" y="68.1">+3V3</text>
<text x="194.6" y="68.1">+5V</text>
<text x="194.6" y="66.5">+5V</text>
<text x="142.3" y="117.1" transform="rotate(-90 142.3 117.1)">1</text>
<text x="165.1" y="117.1" transform="rotate(-90 165.1 117.1)">1</text>
<text x="142.3" y="121" transform="rotate(-90 142.3 121)">2</text>
<text x="165.1" y="120.9" transform="rotate(-90 165.1 120.9)">2</text>
<text x="224.8" y="172.4">Project</text>
<text x="234.3" y="172.4">BALENA FIN</text>
<text x="255.7" y="172.4">Page name</text>
<text x="224.8" y="176.5">Board</text>
<text x="234.3" y="176.5">BALENA FIN</text>
<text x="268.4" y="176.5">07 - HAT</text>
<text x="224.8" y="183.2">Project Code</text>
<text x="224.8" y="180.1">Designer</text>
<text x="234.3" y="183.2">2017-3009</text>
<text x="234.3" y="180.1">G.Boschini</text>
<text x="255.7" y="180.1">Approved</text>
<text x="255.7" y="183.2">Customer</text>
<text x="262.9" y="183.2">BALENA.IO</text>
<text x="262.9" y="180.1">Approved</text>
<text x="199.5" y="191.3">Monday, February 04, 2019</text>
<text x="205.8" y="189">Data</text>
<text x="224.8" y="186.6">Internal Code</text>
<text x="225.3" y="189.2">Rev.</text>
<text x="226.1" y="191.5">10</text>
<text x="229.9" y="191.6">See Revision Page</text>
<text x="234.3" y="186.6">-</text>
<text x="247.1" y="189.4">Rev. changes</text>
<text x="255.7" y="186.6">Code</text>
<text x="262.9" y="186.6">-</text>
<text x="281.1" y="189.4">Sheet</text>
<text x="281.5" y="191.5">9 / 11</text>
</g>
<g font-size="1.4" fill="#f00">
<text x="142.9" y="67">3V3_HAT</text>
<text x="168.9" y="67">5V_HAT</text>
</g>
<g font-size="1.3">
<text x="150.1" y="104.8">GND_DIGITAL</text>
<text x="133.8" y="129.2">GND_DIGITAL</text>
</g>
<g font-size="1.2">
<text x="47.2" y="8.6">5</text>
<text x="100.3" y="8.6">4</text>
<text x="153.4" y="8.6">3</text>
<text x="206.5" y="8.6">2</text>
<text x="259.5" y="8.6">1</text>
<text x="19.5" y="33.4">D</text>
<text x="286.6" y="33.4">D</text>
<text x="19.5" y="80.1">C</text>
<text x="286.6" y="80.1">C</text>
<text x="19.5" y="126.8">B</text>
<text x="286.6" y="126.8">B</text>
<text x="19.5" y="173.5">A</text>
<text x="286.6" y="173.5">A</text>
<text x="47.2" y="197">5</text>
<text x="100.3" y="197">4</text>
<text x="153.4" y="197">3</text>
<text x="206.5" y="197">2</text>
<text x="259.5" y="197">1</text>
</g>
<text font-size=".8" fill="#00f" x="180.3" y="69">3A/125V</text>
</svg>
